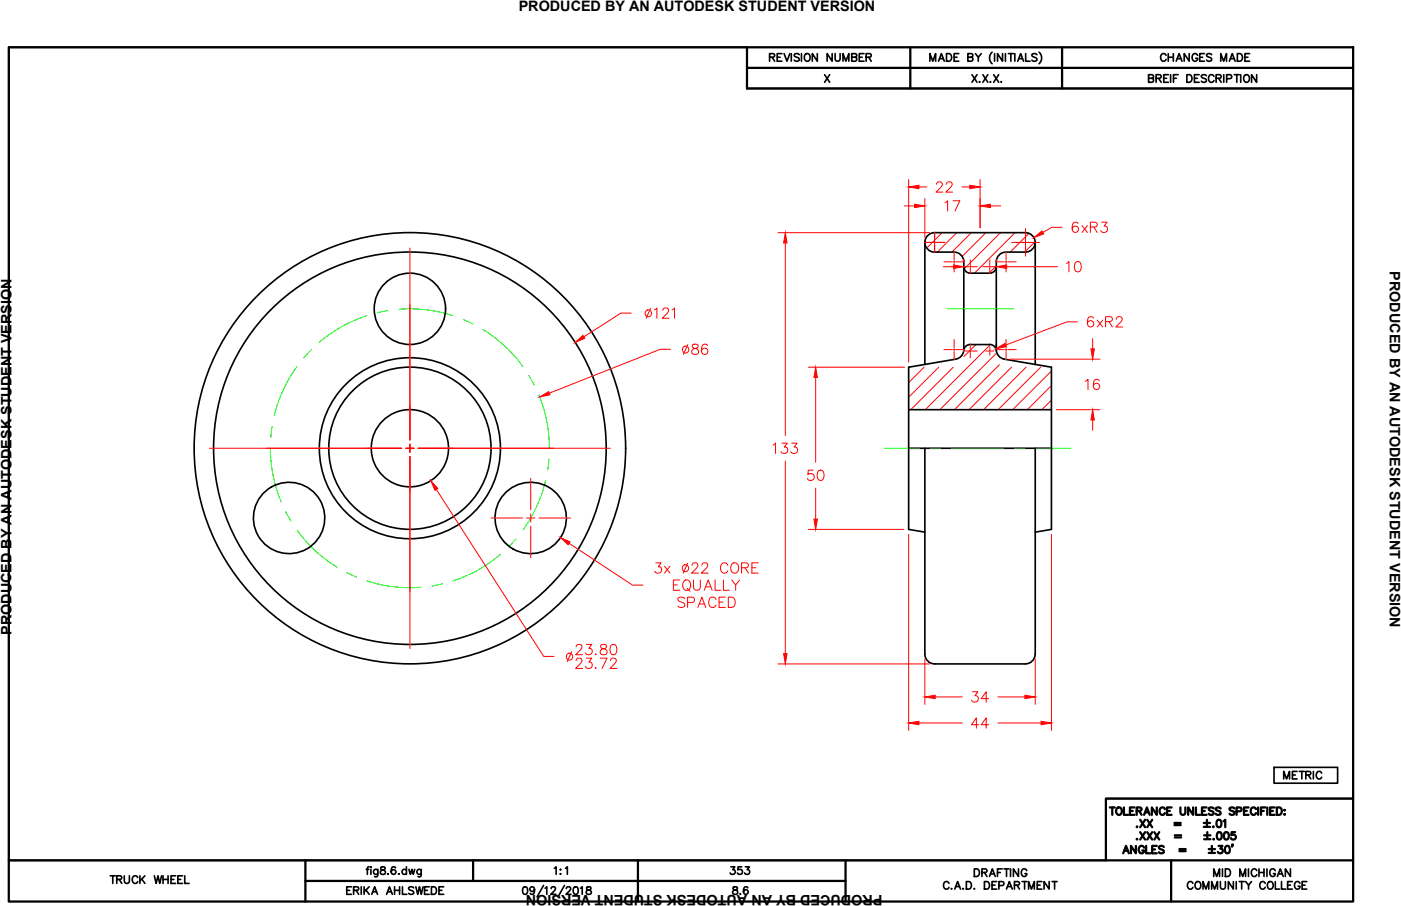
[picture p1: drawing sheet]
<svg xmlns="http://www.w3.org/2000/svg" width="432mm" height="279mm" viewBox="0 0 432 279" stroke-linecap="round" stroke-linejoin="round" font-family="sans-serif">
<!-- layer: OBJECT LINES -->
<g fill="none" stroke="#000" stroke-width=".51">
<path d="M2.7 14.6h227.5v12.7h186.8v219h-76.2v19h-338.1zM286.6 18.9v-2.4l.9 2.4 .9-2.4v2.4M289.3 18.9l.9-2.4 .8 2.4M289.6 18.1h1.1M291.7 16.5h.8a1.25 1.25 0 0 1 .8 1.2 1.25 1.25 0 0 1-.8 1.2h-.8zM294.1 17.7h.9M295.5 16.5h-1.4v2.4h1.4M298.3 17.7l1.3-.2 .2-.3-.1-.4-.4-.3h-1v2.4h1l.4-.3 .1-.5-.5-.4M300.6 16.5l.9 1.2 .9-1.2M301.5 17.7v1.2M305.8 16.1a2.41 2.41 0 0 0 0 3.6M306.5 16.5v2.4"/>
<path d="M309 16.5v2.4l-1.6-2.4v2.4M309.9 16.5v2.4M310.8 16.5h1.5M311.6 16.5v2.4M312.8 16.5v2.4M313.7 18.9l.9-2.4 .9 2.4M314 18.1h1.1M316.1 16.5v2.4h1.4M319.6 16.9a.88 .88 0 0 0-.9-.4 .88 .88 0 0 0-.7 .6l.2 .3 1.2 .5 .2 .6a1.03 1.03 0 0 1-1.6 0M320.3 16.1a2.41 2.41 0 0 1 0 3.6M254.1 23l1.6 2.4M255.7 23l-1.6 2.4"/>
<path d="M299.6 23l1.5 2.4M301.1 23l-1.5 2.4M301.9 25.1v.3l.1-.1M302.9 23l1.6 2.4M304.5 23l-1.6 2.4M305.2 25.1v.3l.2-.1M306.3 23l1.5 2.4M307.8 23l-1.5 2.4M308.6 25.1v.3l.1-.1M285.1 74.8v37.6M285.1 74.8a2.99 2.99 0 0 0 2.9 2.9h6.1a2.99 2.99 0 0 1 3 3v27.3M285.1 74.8a2.99 2.99 0 0 1 2.9-3h28.1a2.99 2.99 0 0 1 2.9 3"/>
<path d="M319 74.8a2.99 2.99 0 0 1-2.9 2.9h-6a2.99 2.99 0 0 0-3 3v27.3M319.1 74.8v37.6M297.1 82.2a2 2 0 0 0 2 2h5.9a2 2 0 0 0 2-2M280.3 113.2h-.2v50.1l5 .8M297 108.1l-.6 1.5-1.3 1-15 2.6M307.1 108.1a1.96 1.96 0 0 0-2-1.8l-6.1-.1a2 2 0 0 0-2 1.9M307.1 108.1l.6 1.5 .8 .8 1.1 .4M309.6 110.8l14.5 2.4v50.1l-5 .8M280.1 138.2h44M280.1 126.3h44M285.1 138.2v63.5a2.99 2.99 0 0 0 2.9 3h28.1a3 3 0 0 0 2.9-3l.1-63.5M392.7 236.6h19.6v4.9h-19.6z"/>
<path d="M112.9 268.1h.8M113.8 267.3l-.5 .1-.1 .4v1.8M114.3 267.3v.2zM114.3 268.1v1.5M116.5 268.1l-.2 2.1-.3 .2-.6-.1M116.5 268.4a.76 .76 0 0 0-1.2-.1 .76 .76 0 0 0 0 1.1 .76 .76 0 0 0 1.2-.1M117.5 267.4v.7l.6 .2a.67 .67 0 0 1 .7 .6 .67 .67 0 0 1-.6 .7l-.9-.2a.87 .87 0 0 1 .1-.9 .87 .87 0 0 1 .9-.3l.4-.5a.88 .88 0 0 0-1.2-.3zM119.6 269.4l.1 .1M121.9 267.7l-.1-.3a.75 .75 0 0 0-1.1 .4 1.32 1.32 0 0 0 .5 1.8 .73 .73 0 0 0 .8-.6 .73 .73 0 0 0-.7-.8 .73 .73 0 0 0-.7 .7M122.9 269.4l.1 .1M125.3 268.4a.76 .76 0 0 0-1.2-.1 .76 .76 0 0 0 0 1.1 .76 .76 0 0 0 1.2-.1M125.3 267.3v2.3"/>
<path d="M126 268.1l.5 1.5 .4-1.5 .5 1.5 .4-1.5M129.8 268.1l-.1 2.1-.3 .2-.6-.1M129.8 268.4a.75 .75 0 0 0-1.1-.1 .75 .75 0 0 0 0 1.1 .75 .75 0 0 0 1.1-.1M161.4 273.6a.78 .78 0 0 1 1.1 .3l.1 .6a1 1 0 0 1-.9 1.3 1.47 1.47 0 0 1-.3-2.2zM164.7 274.3a.73 .73 0 0 1-1 .6 .73 .73 0 0 1-.2-1.2 .73 .73 0 0 1 1.1 .1l.1 .5a1.09 1.09 0 0 1-.8 1.5l-.5-.3M167.5 273l-2 3.6M168 273.9l.5-.4v2.3M169.9 274l.4-.5 .7 .1 .2 .3-.3 .8-1.1 1.1h1.5M170.9 267.8l.5-.5v2.3M172.6 269.5h.3zM172.7 268.1v.2zM174 273l-2 3.6"/>
<path d="M174.3 267.8l.6-.5v2.3M174.5 274l.5-.5 .7 .1 .2 .3-.3 .8-1.2 1.1h1.6M177 273.6a.78 .78 0 0 1 1.1 .3l.1 .6a1 1 0 0 1-.9 1.3 1.47 1.47 0 0 1-.3-2.2zM178.9 273.9l.6-.4v2.3M180.9 273.6v.7l.7 .2a.67 .67 0 0 1 .7 .6 .67 .67 0 0 1-.6 .7l-.8-.1-.2-.3a1.15 1.15 0 0 1 1.3-1.1l.1-.5a.88 .88 0 0 0-1.2-.2z"/>
<circle cx="126.3" cy="95.2" r="11"/>
<circle cx="126.3" cy="138.2" r="66.5"/>
<circle cx="126.3" cy="138.2" r="60.5"/>
<circle cx="126.3" cy="138.2" r="27.9"/>
<circle cx="126.3" cy="138.2" r="25"/>
<circle cx="126.3" cy="138.2" r="11.9"/>
<circle cx="89.1" cy="159.7" r="11"/>
<circle cx="163.6" cy="159.7" r="11"/>
</g>
<!-- layer: CENTERLINE -->
<g fill="none" stroke="#0f0" stroke-width=".31">
<path d="M113.1 97.4a42 42 0 0 0-14.7 8.2M119.6 95.8l-3.3 .6M123 95.4a41.8 41.8 0 0 1 16.6 2M142.8 98.5l3.1 1.4M292 95.3h20.4M91.5 113a42.8 42.8 0 0 0-7 15.2M95.9 107.9l-2.3 2.4M148.8 101.6a43 43 0 0 1 12.3 11.4M163 115.8l1.7 2.9M83.3 138.3a42.7 42.7 0 0 0 3.3 16.4M83.9 131.5l-.4 3.4M166.1 121.8a42.9 42.9 0 0 1 3.2 16.4"/>
<path d="M272.5 138.2h10.9M286.7 138.2h3.2M293.2 138.2h16.2M312.7 138.2h3.2M319.2 138.2h10.8M88.1 157.8l1.6 2.9M168.1 148.3a42.8 42.8 0 0 1-7 15.2M169.2 141.6l-.4 3.3M91.6 163.5a43 43 0 0 0 12.3 11.4M106.8 176.6l3.1 1.4M113.1 179.1a42.9 42.9 0 0 0 16.6 2M154.3 170.9a42 42 0 0 1-14.7 8.2"/>
<path d="M159 166.2l-2.2 2.4M136.4 180l-3.3 .7"/>
</g>
<!-- layer: SECTION LINES -->
<g fill="none" stroke="#f00" stroke-width=".31">
<path d="M290.4 71.8l-4.8 4.7M294.9 71.8l-6 5.9M299.4 71.8l-6 5.9M303.9 71.8l-7.4 7.3M308.4 71.8l-11.2 11.1M312.8 71.8l-12.5 12.4M317.1 71.9l-5.8 5.8M319 74.5l-3.2 3.2M307.1 82l-2.3 2.2M280.3 113.2l-.2 .3M284.8 113.2l-4.7 4.8M289.3 113.2l-9.2 9.3"/>
<path d="M293.8 113.2l-13.1 13.1M300.8 106.3l-3.7 3.7M305.3 106.3l-20.1 20M307.1 109l-17.4 17.3M308 112.5l-13.8 13.8M311.8 113.2l-13.1 13.1M316.3 113.2l-13.2 13.1M320.7 113.2l-13.1 13.1M324.1 114.4l-12 11.9M324.1 118.9l-7.5 7.4M324.1 123.4l-3 2.9"/>
</g>
<!-- layer: OBJECT LINES -->
<g fill="#000">
<circle cx="285.1" cy="74.8" r=".25"/>
<circle cx="319.1" cy="74.8" r=".25"/>
</g>
<!-- layer: DIMENSIONS -->
<g fill="none" stroke="#f00" stroke-width=".31">
<path d="M280.1 55.4v56.3M283.2 57.7h2.5M288.6 56.8l.2-.4 .4-.3 1 .1a.73 .73 0 0 1 .1 1.1l-1.8 1.9h2.1M291.7 56.8l.1-.4 .5-.3 .9 .1a.73 .73 0 0 1 .1 1.1l-1.8 1.9h2.1M296.5 57.7h2.4M302.1 55.4v14.8M126.3 76.5v59.2M239.8 71.8h46.7M242 74.9v59.4M278.7 63.5h3.2M284.9 74.8h2.6M285.1 61.2v12"/>
<path d="M287.8 74.8h.6M288.1 71.6v2.5M288.1 74.4v.7M288.1 75.4v2.5M288.7 74.8h2.5M291.3 62.5l.8-.6v3.2M293.7 61.9h2.1l-1.5 3.2M294.1 77.6v2.6M297.1 80v.7M305.2 63.5h3.2M307.1 80v.7M310.1 77.6v2.6"/>
<path d="M311.8 74.8h8.5M316.1 70.5v8.5M327.3 70.1h-3.1l-2.8 1.6M332.3 69a.91 .91 0 0 0-.9-.5 .91 .91 0 0 0-.8 .6 1.84 1.84 0 0 0 .8 2.6 .99 .99 0 0 0 1-.9 .99 .99 0 0 0-.9-1.1 .99 .99 0 0 0-1 .9M333.5 69.6l1.7 2.1M335.2 69.6l-1.7 2.1M336.1 70l1.8-.1a.72 .72 0 0 0 0-1.2l-1.8-.2v3.2M337.1 70l1.1 1.7M339.5 68.5h1.7l-.9 1.2a1.06 1.06 0 0 1 1 1.5 1.06 1.06 0 0 1-1.8 .3l-.3-.4M194.5 96.6h-3.1l-11.5 7.3M200.5 95.1l-1.4 3M201.7 95.6l.8-.6v3.1"/>
<path d="M204.3 95.7l.1-.4 .5-.3 .9 .1a.73 .73 0 0 1 .1 1.1l-1.8 1.9h2.1M207.1 95.6l.8-.6v3.1M290.7 82.3h3.2M290.9 80.8h2.6M293.8 80.8h.6M294.1 80.5v.5M294.1 81.3v2.6M294.7 80.8h2.5M296.9 82.3h1.8M298.9 82.3h.4M299.1 80.1v1.8M299.1 82v.4"/>
<path d="M299.1 82.7v1.7M299.5 82.3h1.7M302.9 82.3h1.8M304.9 82.3h.4M305.1 80.1v1.8M305.1 82v.4M305.1 82.7v1.7M305.5 82.3h1.7M306.9 80.8h2.6M309.8 80.8h.6M310.1 80.5v.5M310.1 81.3v2.6"/>
<path d="M310.2 82.3h15.7M310.7 80.8h2.5M328.7 81.3l.8-.6v3.1M331.6 80.8a1.05 1.05 0 0 1 1.5 .5 2.62 2.62 0 0 1-.3 2.4 1.02 1.02 0 0 1-1.5-.5 2.66 2.66 0 0 1 .3-2.4zM332 99.3h-3.1l-19 7.1M337 98.1a.92 .92 0 0 0-.9-.5 .92 .92 0 0 0-.8 .7 1.86 1.86 0 0 0 .8 2.5 .99 .99 0 0 0 1-.9 .99 .99 0 0 0-.9-1 .99 .99 0 0 0-1 .9M338.2 98.7l1.7 2.1M339.9 98.7l-1.7 2.1M340.7 99.2l1.9-.2a.74 .74 0 0 0 0-1.2l-1.9-.1v3.1M341.8 99.2l1.1 1.6M344.1 98.4l.1-.4 .5-.3 .9 .1a.73 .73 0 0 1 .1 1.1l-1.8 1.9h2.1M206.7 107.7h-3.2l-34.2 13.6"/>
<path d="M212 106.3l-1.4 3M213.5 106.3a.64 .64 0 0 0 .3 1 1.32 1.32 0 0 1 1.5 1.4 1.11 1.11 0 0 1-1.2 .6 1.11 1.11 0 0 1-.9-1.1 1.94 1.94 0 0 1 1.8-1l.2-.6a1.17 1.17 0 0 0-1.7-.3zM218 106.6a.93 .93 0 0 0-1.3-.3 2.42 2.42 0 0 0 0 2.9 .99 .99 0 0 0 1.4-.5 .99 .99 0 0 0-.7-1.3 .99 .99 0 0 0-1.2 .8M249.1 113.2h29.7M251.4 116.4v26.2M290.9 107.8h2.6M293.8 107.8h.6M294.1 104.7v2.5M294.1 107.5v.6M294.1 108.4v2.5M294.7 107.8h2.5M296.9 108.2h1.7"/>
<path d="M298.8 108.2h.4M299 106.1v1.7M299 108.1v.4M299 108.6v1.8M299.4 108.2h1.8M303.8 108.2h2.5M305.1 107v2.5M306.9 107.8h2.6M309.8 107.8h.6M310.1 104.7v2.5M310.1 107.5v.6M310.1 108.4v2.5"/>
<path d="M310.7 107.8h2.5M311.1 110.8h27.9M334.6 117.6l.7-.6v3.1M336.8 104.4v3.2M338.8 117.4a.9 .9 0 0 0-1.4-.3 2.47 2.47 0 0 0 0 2.9 .98 .98 0 0 0 1.5-.4 .98 .98 0 0 0-.7-1.4 .98 .98 0 0 0-1.2 .9M64.6 138.2h59.2M125.1 138.2h2.5M126.3 137v2.5M128.9 138.2h59.2M238.3 137.3l.7-.6v3.1M241 136.7h1.7l-1 1.2a1.01 1.01 0 0 1 1.1 1.1 1.01 1.01 0 0 1-1.4 .8l-.4-.1-.3-.5M244 136.7h1.7l-.9 1.2a1.02 1.02 0 0 1 1.1 1.2 1.02 1.02 0 0 1-1.4 .7l-.5-.1-.3-.5"/>
<path d="M325.6 126.3h13.4M336.8 129.5v3.2M126.3 140.8v59.2M134.5 150.9l33.1 51.5h3.2M151.3 159.7h9.7M162.3 159.7h2.5M163.6 147.5v9.7M163.6 158.5v2.5M166.1 159.7h9.8M242 142.2v59.4M250.7 145h-1.6l-.1 1.3a1.12 1.12 0 0 1 1.7 0 1.12 1.12 0 0 1-.2 1.7 1.12 1.12 0 0 1-1.7-.4M251.4 150.5v9.6"/>
<path d="M252.3 145.1a1.05 1.05 0 0 1 1.5 .5 2.07 2.07 0 0 1-.7 2.6h-.3a1.73 1.73 0 0 1-.8-2.6zM163.6 162.3v9.7M175.4 167.6l19.5 12.8h3.2M202.1 173.6h1.7l-.9 1.2a1.07 1.07 0 0 1 .9 1.5 1.07 1.07 0 0 1-1.7 .3l-.3-.5M204.8 174.6l1.7 2.1M206.5 174.6l-1.7 2.1M209.5 178.9h-2v3.1h2M210.7 179.3a1.17 1.17 0 0 1 1.4-.4 1.17 1.17 0 0 1 .7 1.2 1.38 1.38 0 0 1-.3 1.5 1.38 1.38 0 0 1-1.5 .3 1.96 1.96 0 0 1-.3-2.6zM211.9 173.7l-1.3 3M213.3 174.3l.1-.4 .5-.3h.6l.4 .3a.99 .99 0 0 1-.2 1.3l-1.6 1.5h2.2M213.7 178.9v2.2a1.07 1.07 0 0 0 1.1 .9 1.07 1.07 0 0 0 1.1-.9v-2.2M216.3 174.3l.2-.4 .4-.3h.6l.5 .3a.99 .99 0 0 1-.3 1.3l-1.5 1.5h2.1"/>
<path d="M220.4 178.9v3.1h1.8M223 178.9v3.1h1.8M224.3 174.3a1.16 1.16 0 0 0-1.3-.7 1.16 1.16 0 0 0-.9 1.2 1.39 1.39 0 0 0 .3 1.5 1.39 1.39 0 0 0 1.5 .3l.4-.6M225.5 174a1.17 1.17 0 0 1 1.4-.4 1.17 1.17 0 0 1 .7 1.2 1.38 1.38 0 0 1-.2 1.5 1.38 1.38 0 0 1-1.6 .3 1.96 1.96 0 0 1-.3-2.6zM225.5 178.9l1.2 1.5 1.3-1.5M228.6 175.1l1.8-.2 .3-.4-.2-.6-.6-.3h-1.3v3.1M229.6 175.1l1.1 1.6M231.7 175.1h1.2M233.7 173.6h-2v3.1h2M249.1 163.3h29.4M280.1 164.8v60.5M324.1 164.8v60.5"/>
<path d="M177.6 199.5l.1-.5 .5-.3 .9 .2a.73 .73 0 0 1 .1 1l-1.8 2h2.1M180.7 198.7h1.7l-.9 1.2a1.06 1.06 0 0 1 .9 1.6 1.06 1.06 0 0 1-1.8 .1l-.2-.3M185.3 198.9a.65 .65 0 0 0 .3 1 1.32 1.32 0 0 1 1.5 1.4 1.1 1.1 0 0 1-1.2 .6 1.1 1.1 0 0 1-.9-1 1.78 1.78 0 0 1 1.8-1.1l.1-.6a1.23 1.23 0 0 0-1.6-.3zM188.4 198.9a1.03 1.03 0 0 1 1.5 .4 1.61 1.61 0 0 1-1 2.6 1.74 1.74 0 0 1-.7-2.6zM207.5 180.4h1.3M211 184.6a1.18 1.18 0 0 0-1.1-.5 1.18 1.18 0 0 0-1 .8l.3 .5 1.2 .4a.77 .77 0 0 1 .6 .6 .77 .77 0 0 1-.3 .8 1.45 1.45 0 0 1-1.8-.3M211.8 181.4l.9 1M211.9 185.8h1.4a.84 .84 0 0 0 .8-.8 .84 .84 0 0 0-.8-.8h-1.4v3.1M215.1 187.3l1.2-3.1 1.2 3.1M215.6 186.3h1.5M217.1 182l1.2-3.1 1.2 3.1M217.5 181h1.5"/>
<path d="M220.7 184.9a1.16 1.16 0 0 0-1.3-.8 1.16 1.16 0 0 0-1 1.3 1.38 1.38 0 0 0 .3 1.5 1.38 1.38 0 0 0 1.5 .3l.5-.6M221.6 185.7h1.2M223.6 184.2h-2v3.1h2M224.5 184.2h1a1.69 1.69 0 0 1 1.1 1.5 1.69 1.69 0 0 1-1.1 1.6h-1zM226.7 180.4v1.6M176.2 201l-1.4 3M177.6 203.7l.1-.4 .5-.3 .9 .1a.73 .73 0 0 1 .1 1.1l-1.8 1.9h2.1M180.7 203h1.7l-.9 1.2a1.06 1.06 0 0 1 .9 1.5 1.06 1.06 0 0 1-1.8 .1l-.2-.3M183.6 201.6l-.1 .2h.3M183.6 205.8l-.1 .2h.3M185 203h2.1l-1.5 3.1M188.2 203.7l.1-.4 .4-.3 1 .1a.73 .73 0 0 1 .1 1.1l-1.8 1.9h2.1"/>
<path d="M239.8 204.7h46.7M285.1 203.3v13.9M288.2 214.9h8.4M299.7 213.3h1.7l-.9 1.2a1.07 1.07 0 0 1 1 1.5 1.07 1.07 0 0 1-1.8 .4l-.3-.5M304.7 215.5h-2.3l1.6-2.2v3.2M307.6 214.9h8.3M319.1 203.3v13.9M283.2 223h13.4M301.7 223.5h-2.3l1.5-2.1v3.2M304.7 223.5h-2.3l1.6-2.1v3.2M307.6 223h13.3"/>
<circle cx="199.8" cy="96.6" r="1.05"/>
<circle cx="211.3" cy="107.8" r="1.04"/>
<circle cx="211.3" cy="175.2" r="1.05"/>
<circle cx="175.5" cy="202.5" r="1.05"/>
</g>
<g fill="#f00" stroke="#f00" stroke-width=".31">
<path d="M132.8 148.3l2.1 2.3-.9 .6z"/>
<path d="M172.8 165.8l2.9 1.3-.6 .9z"/>
<path d="M177.3 105.6l2.4-2.2 .5 .9z"/>
<path d="M242 71.8l.6 3.1h-1.1z"/>
<path d="M241.5 201.6h1.1l-.6 3.1z"/>
<path d="M251.4 113.2l.5 3.2h-1z"/>
<path d="M250.9 160.1h1l-.5 3.2z"/>
<path d="M336.2 107.6h1.1l-.5 3.2z"/>
<path d="M336.8 126.3l.5 3.2h-1.1z"/>
<path d="M285.1 214.9l3.1-.5v1.1z"/>
<path d="M315.9 214.4l3.2 .5-3.2 .6z"/>
<path d="M280.1 57.7l3.1-.6v1.1z"/>
<path d="M298.9 57.1l3.2 .6-3.2 .5z"/>
<path d="M302.1 63.5l3.1-.5v1z"/>
<path d="M281.9 63l3.2 .5-3.2 .5z"/>
<path d="M293.9 81.7l3.2 .6-3.2 .5z"/>
<path d="M307.1 82.3l3.1-.6v1.1z"/>
<path d="M166.3 122.4l2.8-1.6 .4 1z"/>
<path d="M307 107.5l2.7-1.6 .4 1z"/>
<path d="M318.7 73.3l2.4-2.1 .6 .9z"/>
<path d="M280.1 223l3.1-.6v1.1z"/>
<path d="M320.9 222.4l3.2 .6-3.2 .5z"/>
</g>
<!-- layer: BORDER -->
<path d="M2.7 14.6h414.3v263.4h-414.3zM230.2 14.6v12.7h186.8M280.6 14.6v12.7M327.3 14.6v12.7M230.2 20.9h186.8M2.7 265.3h414.3M94.1 265.3v12.7M94.1 271.7h166.5M145.8 265.3v6.4M196.6 265.3v12.7M260.6 265.3v12.7M361 265.3v12.7" fill="none" stroke="#000" stroke-width=".7"/>
<!-- layer: Title Block -->
<g fill="none" stroke="#000" stroke-width=".7">
<path d="M342.1 249h1.5M342.8 249v2.3M344.2 249.3a.85 .85 0 0 1 1-.3 .85 .85 0 0 1 .6 .9v.5a.88 .88 0 0 1-.9 .9 .88 .88 0 0 1-.9-.9zM346.4 249v2.3h1.3M348.3 250.1h.8M349.7 249h-1.4v2.3h1.4M350.3 250.1l1.3-.1 .3-.6-.6-.4h-1v2.3M350.4 254.9l-.1 .1h.2M350.4 258.7l-.1 .1h.2M351.1 250.1l.8 1.2M351.4 252.8l1.5 2.3M351.4 256.6l1.5 2.3"/>
<path d="M352.6 251.3l.9-2.3 .9 2.3M352.9 250.5h1.1M352.9 252.8l-1.5 2.3M352.9 256.6l-1.5 2.3M353.6 252.8l1.5 2.3M353.6 256.6l1.5 2.3M355.1 252.8l-1.5 2.3M355.1 256.6l-1.5 2.3M355.8 256.6l1.5 2.3M356.5 249v2.3l-1.5-2.3v2.3M357.3 256.6l-1.5 2.3M359 249.5a.84 .84 0 0 0-.9-.5 .84 .84 0 0 0-.7 .9v.5a.84 .84 0 0 0 .7 .9 .84 .84 0 0 0 .9-.6"/>
<path d="M359.7 250.1h.9M361.1 249h-1.4v2.3h1.4M362 253.8h1.9M362 254.4h1.9M362.1 257.6h1.9M362.1 258.3h1.9M363.8 249v1.6a.77 .77 0 0 0 .8 .7 .77 .77 0 0 0 .7-.7v-1.6M367.7 249v2.3l-1.5-2.3v2.3M368.6 249v2.3h1.3M370.5 250.1h.8M371 253.8h2M371 255h2"/>
<path d="M371.1 257.6h2M371.1 258.8h2M371.9 249h-1.4v2.3h1.4M372 252.8v2M372.1 256.6v2M373.9 254.9l-.1 .1h.3M374.1 249.3l-.6-.3-1 .3 .2 .6 1.1 .4 .3 .7a.98 .98 0 0 1-1.6 0M374.1 258.7l-.2 .1h.3M375.2 252.9a.77 .77 0 0 1 1.1 .3l.1 .6a.99 .99 0 0 1-.8 1.3 1.48 1.48 0 0 1-.4-2.2zM375.3 256.7a.77 .77 0 0 1 1.1 .3l.2 .6a.99 .99 0 0 1-.9 1.3 1.48 1.48 0 0 1-.4-2.2zM376.2 249.3l-.5-.3-1 .3 .2 .6 1.1 .4 .2 .7a.97 .97 0 0 1-1.5 0M377.1 253.2l.5-.4v2.3"/>
<path d="M377.5 256.7a.77 .77 0 0 1 1.1 .3l.1 .6a.99 .99 0 0 1-.8 1.3 1.48 1.48 0 0 1-.4-2.2zM380.5 249.3l-.6-.3-1 .3 .3 .6 1.1 .4 .2 .7a.98 .98 0 0 1-1.6 0M380.7 256.6h-1.1l-.1 1a.81 .81 0 0 1 1.2 0 .81 .81 0 0 1-.1 1.2 .81 .81 0 0 1-1.2-.3M381.1 250.2l1.3-.1 .3-.3-.2-.6-1.4-.2v2.3M383.4 250.1h.9M384.8 249h-1.4v2.3h1.4M387.1 249.5a.84 .84 0 0 0-.9-.5 .84 .84 0 0 0-.7 .9v.5a.84 .84 0 0 0 .7 .9 .84 .84 0 0 0 .9-.6M387.8 249v2.3M388.6 250.1h.9M390.1 249h-1.5v2.3M390.6 249v2.3M391.5 250.1h.8"/>
<path d="M392.9 249h-1.4v2.3h1.4M393.5 249h.8a1.22 1.22 0 0 1 .8 1.1 1.22 1.22 0 0 1-.8 1.2h-.8zM395.8 249.9h.2zM395.9 251.1v.2zM417 246.3h-76.2v19M346.2 263.1l.8-2.2 .9 2.2M346.5 262.4h1.1M350.1 260.9v2.2l-1.5-2.2v2.2M352.6 261.4a.85 .85 0 0 0-.9-.5 .85 .85 0 0 0-.7 .8v.6a.83 .83 0 0 0 .8 .9 .83 .83 0 0 0 .8-.9h-.5M353.3 260.9v2.2h1.3M355.1 262h.9M356.5 260.9h-1.4v2.2h1.4"/>
<path d="M358.7 261.2a.85 .85 0 0 0-.8-.4 .85 .85 0 0 0-.7 .6l1.5 1.1v.3l-.5 .3-1-.3M363.5 261.9h1.9M363.5 262.5h1.9M372.5 261.9h2M372.5 263h2M373.5 260.9v1.9M375.6 260.9h1.2l-.7 .8a.77 .77 0 0 1 .6 1.3 .77 .77 0 0 1-1.4-.3M377.9 261a.74 .74 0 0 1 1 .3l.2 .6a1.02 1.02 0 0 1-.7 1.2h-.2a1.45 1.45 0 0 1-.3-2.1zM379.9 260.5h-.2h.2l-.2 .6"/>
</g>
<g font-size="5.7">
<text x="236.4" y="20.1">REVISION NUMBER</text>
<text x="356.7" y="20.1">CHANGES MADE</text>
<text x="33.2" y="273.8">TRUCK WHEEL</text>
<text x="224" y="270.9">353</text>
<text x="290" y="275.5">C.A.D. DEPARTMENT</text>
<text x="299.5" y="271.6">DRAFTING</text>
<text x="365.1" y="275.5">COMMUNITY COLLEGE</text>
<text x="373.2" y="271.6">MID MICHIGAN</text>
</g>
<g font-size="5.3">
<text x="353.1" y="26.5">BREIF DESCRIPTION</text>
<text x="394.8" y="241.3">METRIC</text>
<text x="105.8" y="276.9">ERIKA AHLSWEDE</text>
<text x="225.1" y="276.9">8.6</text>
</g>
<g font-size="4.4">
<text x="159.9" y="3.5">PRODUCED BY AN AUTODESK STUDENT VERSION</text>
<text x="428.3" y="83.7" transform="rotate(90 428.3 83.7)">PRODUCED BY AN AUTODESK STUDENT VERSION</text>
<text x="3.5" y="195.8" transform="rotate(-90 3.5 195.8)">PRODUCED BY AN AUTODESK STUDENT VERSION</text>
<text x="272" y="275.9" transform="rotate(180 272 275.9)">PRODUCED BY AN AUTODESK STUDENT VERSION</text>
</g>
</svg>
